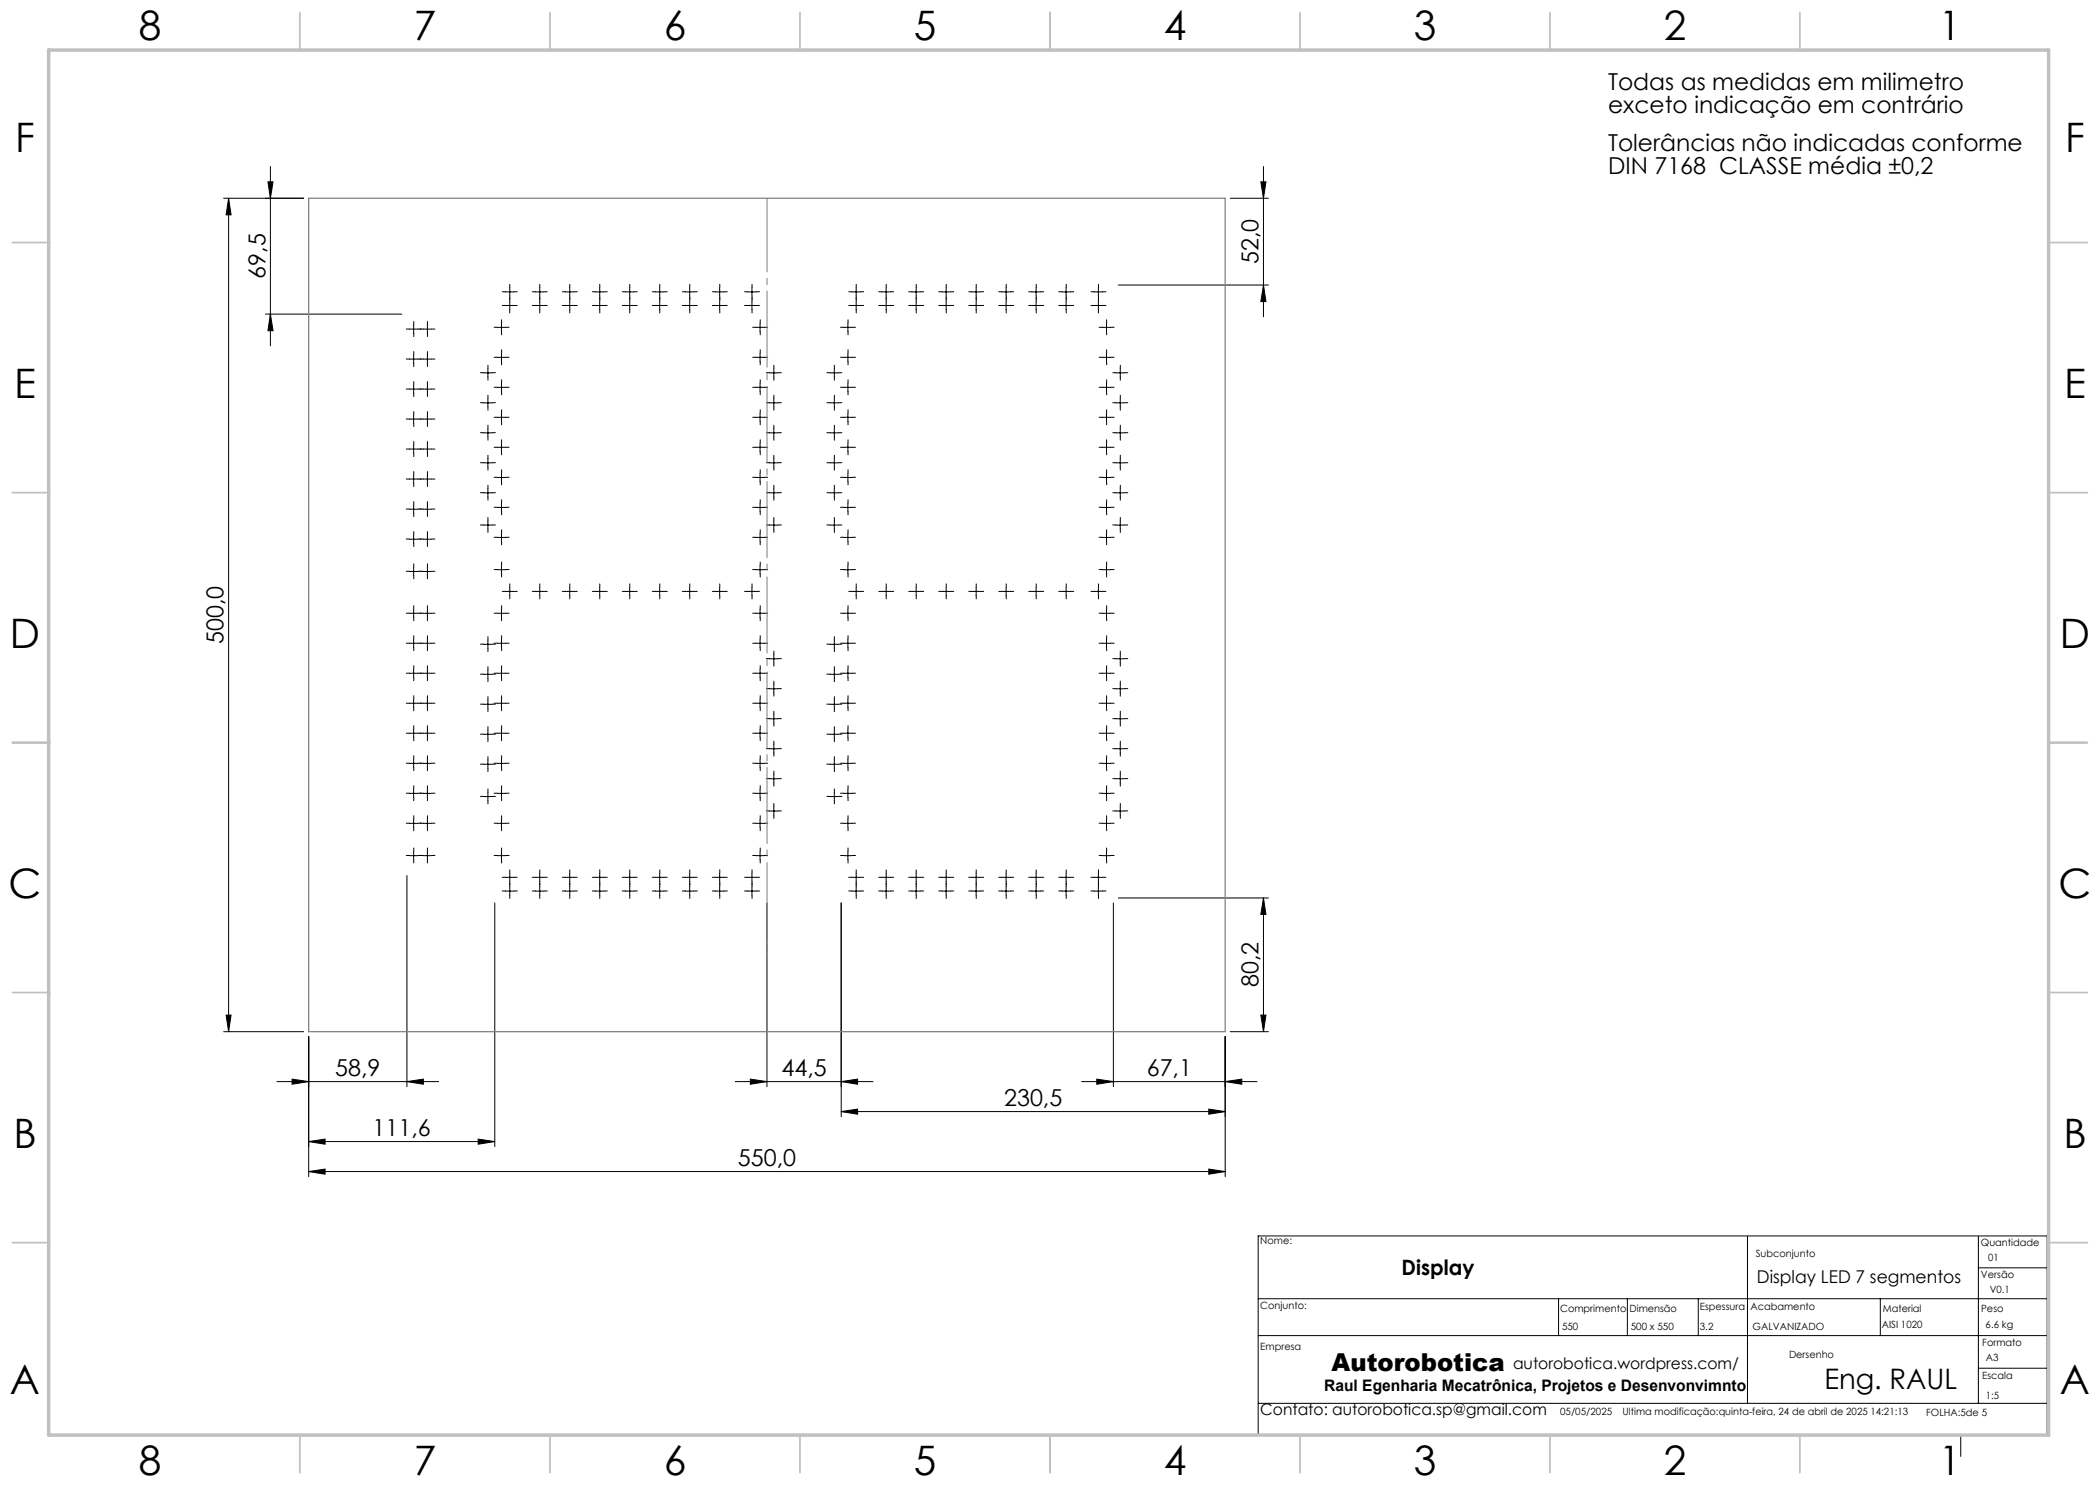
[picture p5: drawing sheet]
<svg xmlns="http://www.w3.org/2000/svg" width="420mm" height="297mm" viewBox="0 0 420 297" stroke-linecap="round" stroke-linejoin="round" font-family="sans-serif">
<g fill="none" stroke="#000" stroke-width=".2">
<path d="M44.7 39.6h16M45.7 39.6l.5 3.4h-1zM45.7 39.6v166.7M53.6 36.4h1l-.5 3.2zM54.1 33.3v35.9M246.1 39.6h7.6M252.2 36.4h1l-.5 3.2zM252.7 33.3v30.1M101.1 58.4h1.7M102 57.5v1.7M107.1 58.4h1.7M107.9 57.5v1.7"/>
<path d="M113.1 58.4h1.7M113.9 57.5v1.7M119.1 58.4h1.7M119.9 57.5v1.7M125.1 58.4h1.7M125.9 57.5v1.7M131.1 58.4h1.7M131.9 57.5v1.7M137.1 58.4h1.7M137.9 57.5v1.7M143.1 58.4h1.7M143.9 57.5v1.7"/>
<path d="M149.5 58.4h1.7M150.4 57.5v1.7M170.4 58.4h1.6M171.2 57.5v1.7M176.4 58.4h1.6M177.2 57.5v1.7M182.4 58.4h1.6M183.2 57.5v1.7M188.4 58.4h1.6M189.2 57.5v1.7M194.4 58.4h1.6M195.2 57.5v1.7"/>
<path d="M200.4 58.4h1.7M201.2 57.5v1.7M206.4 58.4h1.7M207.2 57.5v1.7M212.4 58.4h1.7M213.2 57.5v1.7M218.8 58.4h1.7M219.7 57.5v1.7M223.7 57h30M252.7 57l.5 3.3h-1zM53.1 62.8h27.3M54.1 62.8l.5 3.3h-1z"/>
<path d="M81.9 77.8h1.7M81.9 71.8h1.7M81.9 65.8h1.7M82.7 65v1.7M82.7 71v1.7M82.7 77v1.7M84.6 77.8h1.7M84.6 71.8h1.7M84.6 65.8h1.7M85.5 65v1.7M85.5 71v1.7M85.5 77v1.7"/>
<path d="M96.7 74.6h1.7M97.6 73.7v1.7M97.6 79.7v1.7M99.5 77.5h1.6M99.5 71.5h1.6M99.5 65.5h1.6M100.3 64.6v1.7M100.3 70.7v1.6M100.3 76.7v1.6M101.1 61.1h1.7M102 60.3v1.6M107.1 61.1h1.7"/>
<path d="M107.9 60.3v1.6M113.1 61.1h1.7M113.9 60.3v1.6M119.1 61.1h1.7M119.9 60.3v1.6M125.1 61.1h1.7M125.9 60.3v1.6M131.1 61.1h1.7M131.9 60.3v1.6M137.1 61.1h1.7M137.9 60.3v1.6M143.1 61.1h1.7"/>
<path d="M143.9 60.3v1.6M149.5 61.1h1.7M150.4 60.3v1.6M151.2 77.5h1.7M151.2 71.5h1.7M151.2 65.5h1.7M152 64.6v1.7M152 70.7v1.6M152 76.7v1.6M153.9 74.6h1.7M154.8 73.7v1.7M154.8 79.7v1.7"/>
<path d="M166 74.6h1.7M166.9 73.7v1.7M166.9 79.7v1.7M168.8 77.5h1.6M168.8 71.5h1.6M168.8 65.5h1.6M169.6 64.6v1.7M169.6 70.7v1.6M169.6 76.7v1.6M170.4 61.1h1.6M171.2 60.3v1.6M176.4 61.1h1.6"/>
<path d="M177.2 60.3v1.6M182.4 61.1h1.6M183.2 60.3v1.6M188.4 61.1h1.6M189.2 60.3v1.6M194.4 61.1h1.6M195.2 60.3v1.6M200.4 61.1h1.7M201.2 60.3v1.6M206.4 61.1h1.7M207.2 60.3v1.6M212.4 61.1h1.7"/>
<path d="M213.2 60.3v1.6M218.8 61.1h1.7M219.7 60.3v1.6M220.5 77.5h1.6M220.5 71.5h1.6M220.5 65.5h1.6M221.3 64.6v1.7M221.3 70.7v1.6M221.3 76.7v1.6M223.2 74.6h1.7M224 73.7v1.7M224 79.7v1.7"/>
<path d="M81.9 95.8h1.7M81.9 89.8h1.7M81.9 83.8h1.7M82.7 83v1.7M82.7 89v1.7M82.7 95v1.7M84.6 95.8h1.7M84.6 89.8h1.7M84.6 83.8h1.7M85.5 83v1.7M85.5 89v1.7M85.5 95v1.7"/>
<path d="M96.7 98.6h1.7M96.7 92.6h1.7M96.7 86.6h1.7M96.7 80.6h1.7M97.6 85.7v1.7M97.6 91.7v1.7M97.6 97.7v1.7M99.5 95.5h1.6M99.5 89.5h1.6M99.5 83.5h1.6M100.3 82.7v1.6M100.3 88.6v1.7"/>
<path d="M100.3 94.6v1.7M151.2 95.5h1.7M151.2 89.5h1.7M151.2 83.5h1.7M152 82.7v1.6M152 88.6v1.7M152 94.6v1.7M153.9 98.6h1.7M153.9 92.6h1.7M153.9 86.6h1.7M153.9 80.6h1.7M154.8 85.7v1.7"/>
<path d="M154.8 91.7v1.7M154.8 97.7v1.7M166 98.6h1.7M166 92.6h1.7M166 86.6h1.7M166 80.6h1.7M166.9 85.7v1.7M166.9 91.7v1.7M166.9 97.7v1.7M168.8 95.5h1.6M168.8 89.5h1.6M168.8 83.5h1.6"/>
<path d="M169.6 82.7v1.6M169.6 88.6v1.7M169.6 94.6v1.7M220.5 95.5h1.6M220.5 89.5h1.6M220.5 83.5h1.6M221.3 82.7v1.6M221.3 88.6v1.7M221.3 94.6v1.7M223.2 98.6h1.7M223.2 92.6h1.7M223.2 86.6h1.7"/>
<path d="M223.2 80.6h1.7M224 85.7v1.7M224 91.7v1.7M224 97.7v1.7M81.9 114.3h1.7M81.9 107.8h1.7M81.9 101.8h1.7M82.7 101v1.7M82.7 107v1.7M82.7 113.4v1.7M84.6 114.3h1.7M84.6 107.8h1.7"/>
<path d="M84.6 101.8h1.7M85.5 101v1.7M85.5 107v1.7M85.5 113.4v1.7M96.7 105h1.7M97.6 104.2v1.6M99.5 113.9h1.6M99.5 107.5h1.6M99.5 101.5h1.6M100.3 100.6v1.7M100.3 106.6v1.7M100.3 113.1v1.7"/>
<path d="M101.1 118.3h1.7M102 117.5v1.6M107.1 118.3h1.7M107.9 117.5v1.6M113.1 118.3h1.7M113.9 117.5v1.6M119.1 118.3h1.7M119.9 117.5v1.6M125.1 118.3h1.7M125.9 117.5v1.6M131.1 118.3h1.7M131.9 117.5v1.6"/>
<path d="M137.1 118.3h1.7M137.9 117.5v1.6M143.1 118.3h1.7M143.9 117.5v1.6M149.5 118.3h1.7M150.4 117.5v1.6M151.2 113.9h1.7M151.2 107.5h1.7M151.2 101.5h1.7M152 100.6v1.7M152 106.6v1.7M152 113.1v1.7"/>
<path d="M153.9 105h1.7M154.8 104.2v1.6M166 105h1.7M166.9 104.2v1.6M168.8 113.9h1.6M168.8 107.5h1.6M168.8 101.5h1.6M169.6 100.6v1.7M169.6 106.6v1.7M169.6 113.1v1.7M170.4 118.3h1.6M171.2 117.5v1.6"/>
<path d="M176.4 118.3h1.6M177.2 117.5v1.6M182.4 118.3h1.6M183.2 117.5v1.6M188.4 118.3h1.6M189.2 117.5v1.6M194.4 118.3h1.6M195.2 117.5v1.6M200.4 118.3h1.7M201.2 117.5v1.6M206.4 118.3h1.7M207.2 117.5v1.6"/>
<path d="M212.4 118.3h1.7M213.2 117.5v1.6M218.8 118.3h1.7M219.7 117.5v1.6M220.5 113.9h1.6M220.5 107.5h1.6M220.5 101.5h1.6M221.3 100.6v1.7M221.3 106.6v1.7M221.3 113.1v1.7M223.2 105h1.7M224 104.2v1.6"/>
<path d="M81.9 134.7h1.7M81.9 128.7h1.7M81.9 122.7h1.7M82.7 121.8v1.7M82.7 127.8v1.7M82.7 133.8v1.7M82.7 139.8v1.7M84.6 134.7h1.7M84.6 128.7h1.7M84.6 122.7h1.7M85.5 121.8v1.7M85.5 127.8v1.7"/>
<path d="M85.5 133.8v1.7M85.5 139.8v1.7M96.7 134.9h1.7M96.7 128.9h1.7M97.6 128v1.7M97.6 134v1.7M99.5 134.7h1.6M99.5 128.7h1.6M99.5 122.7h1.6M100.3 121.8v1.7M100.3 127.8v1.7M100.3 133.8v1.7"/>
<path d="M100.3 139.8v1.7M151.2 134.7h1.7M151.2 128.7h1.7M151.2 122.7h1.7M152 121.8v1.7M152 127.8v1.7M152 133.8v1.7M152 139.8v1.7M153.9 137.8h1.7M153.9 131.8h1.7M154.8 130.9v1.7M154.8 136.9v1.7"/>
<path d="M166 134.9h1.7M166 128.9h1.7M166.9 128v1.7M166.9 134v1.7M168.8 134.7h1.6M168.8 128.7h1.6M168.8 122.7h1.6M169.6 121.8v1.7M169.6 127.8v1.7M169.6 133.8v1.7M169.6 139.8v1.7M220.5 134.7h1.6"/>
<path d="M220.5 128.7h1.6M220.5 122.7h1.6M221.3 121.8v1.7M221.3 127.8v1.7M221.3 133.8v1.7M221.3 139.8v1.7M223.2 137.8h1.7M223.2 131.8h1.7M224 130.9v1.7M224 136.9v1.7M81.9 158.7h1.7M81.9 152.7h1.7"/>
<path d="M81.9 146.6h1.7M81.9 140.6h1.7M82.7 145.8v1.7M82.7 151.8v1.7M82.7 157.8v1.7M84.6 158.7h1.7M84.6 152.7h1.7M84.6 146.6h1.7M84.6 140.6h1.7M85.5 145.8v1.7M85.5 151.8v1.7M85.5 157.8v1.7"/>
<path d="M96.7 159.3h1.7M96.7 152.9h1.7M96.7 146.9h1.7M96.7 140.9h1.7M97.6 140v1.7M97.6 146v1.7M97.6 152v1.7M97.6 158.5v1.6M99.5 158.7h1.6M99.5 152.7h1.6M99.5 146.6h1.6M99.5 140.6h1.6"/>
<path d="M100.3 145.8v1.7M100.3 151.8v1.7M100.3 157.8v1.7M151.2 158.7h1.7M151.2 152.7h1.7M151.2 146.6h1.7M151.2 140.6h1.7M152 145.8v1.7M152 151.8v1.7M152 157.8v1.7M153.9 155.7h1.7M153.9 149.8h1.7"/>
<path d="M153.9 143.8h1.7M154.8 142.9v1.7M154.8 148.9v1.7M154.8 154.9v1.7M166 159.3h1.7M166 152.9h1.7M166 146.9h1.7M166 140.9h1.7M166.9 140v1.7M166.9 146v1.7M166.9 152v1.7M166.9 158.5v1.6"/>
<path d="M168.8 158.7h1.6M168.8 152.7h1.6M168.8 146.6h1.6M168.8 140.6h1.6M169.6 145.8v1.7M169.6 151.8v1.7M169.6 157.8v1.7M220.5 158.7h1.6M220.5 152.7h1.6M220.5 146.6h1.6M220.5 140.6h1.6M221.3 145.8v1.7"/>
<path d="M221.3 151.8v1.7M221.3 157.8v1.7M223.2 155.7h1.7M223.2 149.8h1.7M223.2 143.8h1.7M224 142.9v1.7M224 148.9v1.7M224 154.9v1.7M81.4 175.1v42.2M81.9 171.1h1.7M81.9 164.7h1.7M82.7 163.8v1.7"/>
<path d="M82.7 170.3v1.6M84.6 171.1h1.7M84.6 164.7h1.7M85.5 163.8v1.7M85.5 170.3v1.6M99.5 171.1h1.6M99.5 164.7h1.6M100.3 163.8v1.7M100.3 170.3v1.6M101.1 175.5h1.7M101.1 178.2h1.7M102 174.7v1.6"/>
<path d="M102 177.4v1.6M107.1 175.5h1.7M107.1 178.2h1.7M107.9 174.7v1.6M107.9 177.4v1.6M113.1 175.5h1.7M113.1 178.2h1.7M113.9 174.7v1.6M113.9 177.4v1.6M119.1 175.5h1.7M119.1 178.2h1.7M119.9 174.7v1.6"/>
<path d="M119.9 177.4v1.6M125.1 175.5h1.7M125.1 178.2h1.7M125.9 174.7v1.6M125.9 177.4v1.6M131.1 175.5h1.7M131.1 178.2h1.7M131.9 174.7v1.6M131.9 177.4v1.6M137.1 175.5h1.7M137.1 178.2h1.7M137.9 174.7v1.6"/>
<path d="M137.9 177.4v1.6M143.1 175.5h1.7M143.1 178.2h1.7M143.9 174.7v1.6M143.9 177.4v1.6M149.5 175.5h1.7M149.5 178.2h1.7M150.4 174.7v1.6M150.4 177.4v1.6M151.2 171.1h1.7M151.2 164.7h1.7M152 163.8v1.7"/>
<path d="M152 170.3v1.6M153.9 162.2h1.7M154.8 161.4v1.7M168.8 171.1h1.6M168.8 164.7h1.6M169.6 163.8v1.7M169.6 170.3v1.6M170.4 175.5h1.6M170.4 178.2h1.6M171.2 174.7v1.6M171.2 177.4v1.6M176.4 175.5h1.6"/>
<path d="M176.4 178.2h1.6M177.2 174.7v1.6M177.2 177.4v1.6M182.4 175.5h1.6M182.4 178.2h1.6M183.2 174.7v1.6M183.2 177.4v1.6M188.4 175.5h1.6M188.4 178.2h1.6M189.2 174.7v1.6M189.2 177.4v1.6M194.4 175.5h1.6"/>
<path d="M194.4 178.2h1.6M195.2 174.7v1.6M195.2 177.4v1.6M200.4 175.5h1.7M200.4 178.2h1.7M201.2 174.7v1.6M201.2 177.4v1.6M206.4 175.5h1.7M206.4 178.2h1.7M207.2 174.7v1.6M207.2 177.4v1.6M212.4 175.5h1.7"/>
<path d="M212.4 178.2h1.7M213.2 174.7v1.6M213.2 177.4v1.6M218.8 175.5h1.7M218.8 178.2h1.7M219.7 174.7v1.6M219.7 177.4v1.6M220.5 171.1h1.6M220.5 164.7h1.6M221.3 163.8v1.7M221.3 170.3v1.6M223.2 162.2h1.7"/>
<path d="M223.7 179.6h30M224 161.4v1.7M252.7 179.6l.5 3.3h-1zM252.7 179.6v26.7M99 180.6v48.7M153.4 180.6v36.7M168.2 180.6v42.7M222.7 180.6v36.7M44.7 206.3h16M45.2 203h1l-.5 3.3zM55.4 216.3h32.3M58.4 215.8l3.3 .5-3.3 .5z"/>
<path d="M61.7 207.3v28M81.4 216.3l3.3-.5v1zM147 216.3h27.6M150.1 215.8l3.3 .5-3.3 .5zM168.2 216.3l3.3-.5v1zM216.3 216.3h35.1M219.4 215.8l3.3 .5-3.3 .5zM245 216.3l3.4-.5v1zM245 207.3v28M246.1 206.3h7.6M252.2 203h1l-.5 3.3zM61.7 228.3l3.3-.5v1z"/>
<path d="M61.7 228.3h37.3M61.7 234.3l3.3-.5v1zM61.7 234.3h183.3M95.6 227.8l3.4 .5-3.4 .5zM168.2 222.3l3.3-.5v1zM168.2 222.3h76.8M241.8 221.8l3.2 .5-3.2 .5zM241.8 233.8l3.2 .5-3.2 .5zM251.6 259.7h157.8M311.7 259.7v7.4M325.5 259.7v7.4M339.7 259.7v7.4"/>
<path d="M349.5 247.3v33.3M376.1 259.7v7.4M395.7 253.6h13.7M395.7 247.4v33.3M251.6 267.1h157.8M395.7 273.6h13.7M251.6 280.7h157.8M251.6 287v-39.8h157.8v39.8M392.1 287v4.3"/>
</g>
<g fill="none" stroke="#c0c0c0" stroke-width=".35">
<path d="M60 2.5v7.5M110 2.5v7.5M160 2.5v7.5M210 2.5v7.5M260 2.5v7.5M310 2.5v7.5M360 2.5v7.5M2.5 48.5h7.5M410 48.5h7.5M2.5 98.5h7.5M410 98.5h7.5M2.5 148.5h7.5"/>
<path d="M410 148.5h7.5M2.5 198.5h7.5M410 198.5h7.5M2.5 248.5h7.5M410 248.5h7.5M60 287v7.5M110 287v7.5M160 287v7.5M210 287v7.5M260 287v7.5M310 287v7.5M360 287v7.5"/>
</g>
<path d="M9.7 10h400v277h-400z" fill="none" stroke="#c0c0c0" stroke-width=".7"/>
<path d="M61.7 39.6h183.3v166.7h-183.3z" fill="none" stroke="#808080" stroke-width=".25"/>
<g fill="none" stroke="#000" stroke-width=".2" stroke-dasharray="15.2 1.3 1.3 1.3">
<path d="M101.1 58.4h-.6M102 57.5v-.6M102 59.2v.7M102.8 58.4h.7M107.1 58.4h-.6M108 57.5v-.6M108 59.2v.7M108.8 58.4h.7M113.1 58.4h-.6M114 57.5v-.6M114 59.2v.7M114.8 58.4h.7"/>
<path d="M119.1 58.4h-.6M120 57.5v-.6M120 59.2v.7M120.8 58.4h.7M125.1 58.4h-.6M126 57.5v-.6M126 59.2v.7M126.8 58.4h.7M131.1 58.4h-.6M132 57.5v-.6M132 59.2v.7M132.8 58.4h.7"/>
<path d="M137.1 58.4h-.6M138 57.5v-.6M138 59.2v.7M138.8 58.4h.7M143.1 58.4h-.6M144 57.5v-.6M144 59.2v.7M144.8 58.4h.7M149.6 58.4h-.7M150.4 57.5v-.6M150.4 59.2v.7M151.2 58.4h.7"/>
<path d="M170.4 58.4h-.7M171.2 57.5v-.6M171.2 59.2v.7M172.1 58.4h.6M176.4 58.4h-.7M177.2 57.5v-.6M177.2 59.2v.7M178.1 58.4h.6M182.4 58.4h-.7M183.2 57.5v-.6M183.2 59.2v.7M184.1 58.4h.6"/>
<path d="M188.4 58.4h-.7M189.2 57.5v-.6M189.2 59.2v.7M190.1 58.4h.6M194.4 58.4h-.7M195.2 57.5v-.6M195.2 59.2v.7M196.1 58.4h.6M200.4 58.4h-.7M201.2 57.5v-.6M201.2 59.2v.7M202.1 58.4h.6"/>
<path d="M206.4 58.4h-.7M207.2 57.5v-.6M207.2 59.2v.7M208.1 58.4h.6M212.4 58.4h-.7M213.2 57.5v-.6M213.2 59.2v.7M214.1 58.4h.6M218.9 58.4h-.7M219.7 57.5v-.6M219.7 59.2v.7M220.5 58.4h.7"/>
<path d="M81.9 77.8h-.6M81.9 71.8h-.6M81.9 65.8h-.6M82.8 77v-.7M82.8 78.6v.7M82.8 71v-.7M82.8 72.6v.7M82.8 65v-.7M82.8 66.6v.7M83.6 77.8h.7M83.6 71.8h.7M83.6 65.8h.7"/>
<path d="M84.7 77.8h-.7M84.7 71.8h-.7M84.7 65.8h-.7M85.5 77v-.7M85.5 78.6v.7M85.5 71v-.7M85.5 72.6v.7M85.5 65v-.7M85.5 66.6v.7M86.3 77.8h.7M86.3 71.8h.7M86.3 65.8h.7"/>
<path d="M96.8 74.5h-.7M97.6 79.7v-.7M97.6 73.7v-.7M97.6 75.4v.6M98.4 74.5h.7M99.5 77.5h-.7M99.5 71.5h-.7M99.5 65.5h-.7M100.3 76.6v-.6M100.3 78.3v.7M100.3 70.6v-.6M100.3 72.3v.7"/>
<path d="M100.3 64.6v-.6M100.3 66.3v.7M101.1 61.1h-.6M101.2 77.5h.6M101.2 71.5h.6M101.2 65.5h.6M102 60.3v-.7M102 61.9v.7M102.8 61.1h.7M107.1 61.1h-.6M108 60.3v-.7M108 61.9v.7"/>
<path d="M108.8 61.1h.7M113.1 61.1h-.6M114 60.3v-.7M114 61.9v.7M114.8 61.1h.7M119.1 61.1h-.6M120 60.3v-.7M120 61.9v.7M120.8 61.1h.7M125.1 61.1h-.6M126 60.3v-.7M126 61.9v.7"/>
<path d="M126.8 61.1h.7M131.1 61.1h-.6M132 60.3v-.7M132 61.9v.7M132.8 61.1h.7M137.1 61.1h-.6M138 60.3v-.7M138 61.9v.7M138.8 61.1h.7M143.1 61.1h-.6M144 60.3v-.7M144 61.9v.7"/>
<path d="M144.8 61.1h.7M149.6 61.1h-.7M150.4 60.3v-.7M150.4 61.9v.7M151.2 77.5h-.7M151.2 71.5h-.7M151.2 65.5h-.7M151.2 61.1h.7M152 76.6v-.6M152 78.3v.7M152 70.6v-.6M152 72.3v.7"/>
<path d="M152 64.6v-.6M152 66.3v.7M152.9 77.5h.6M152.9 71.5h.6M152.9 65.5h.6M153.9 74.5h-.6M154.8 79.7v-.7M154.8 73.7v-.7M154.8 75.4v.6M155.6 74.5h.7M166 74.5h-.6M166.9 79.7v-.7"/>
<path d="M166.9 73.7v-.7M166.9 75.4v.6M167.7 74.5h.7M168.8 77.5h-.7M168.8 71.5h-.7M168.8 65.5h-.7M169.6 76.6v-.6M169.6 78.3v.7M169.6 70.6v-.6M169.6 72.3v.7M169.6 64.6v-.6M169.6 66.3v.7"/>
<path d="M170.4 61.1h-.7M170.4 77.5h.7M170.4 71.5h.7M170.4 65.5h.7M171.2 60.3v-.7M171.2 61.9v.7M172.1 61.1h.6M176.4 61.1h-.7M177.2 60.3v-.7M177.2 61.9v.7M178.1 61.1h.6M182.4 61.1h-.7"/>
<path d="M183.2 60.3v-.7M183.2 61.9v.7M184.1 61.1h.6M188.4 61.1h-.7M189.2 60.3v-.7M189.2 61.9v.7M190.1 61.1h.6M194.4 61.1h-.7M195.2 60.3v-.7M195.2 61.9v.7M196.1 61.1h.6M200.4 61.1h-.7"/>
<path d="M201.2 60.3v-.7M201.2 61.9v.7M202.1 61.1h.6M206.4 61.1h-.7M207.2 60.3v-.7M207.2 61.9v.7M208.1 61.1h.6M212.4 61.1h-.7M213.2 60.3v-.7M213.2 61.9v.7M214.1 61.1h.6M218.9 61.1h-.7"/>
<path d="M219.7 60.3v-.7M219.7 61.9v.7M220.5 77.5h-.7M220.5 71.5h-.7M220.5 65.5h-.7M220.5 61.1h.7M221.3 76.6v-.6M221.3 78.3v.7M221.3 70.6v-.6M221.3 72.3v.7M221.3 64.6v-.6M221.3 66.3v.7"/>
<path d="M222.2 77.5h.6M222.2 71.5h.6M222.2 65.5h.6M223.2 74.5h-.6M224.1 79.7v-.7M224.1 73.7v-.7M224.1 75.4v.6M224.9 74.5h.7M81.9 95.8h-.6M81.9 89.8h-.6M81.9 83.8h-.6M82.8 95v-.7"/>
<path d="M82.8 96.6v.7M82.8 89v-.7M82.8 90.6v.7M82.8 83v-.7M82.8 84.6v.7M83.6 95.8h.7M83.6 89.8h.7M83.6 83.8h.7M84.7 95.8h-.7M84.7 89.8h-.7M84.7 83.8h-.7M85.5 95v-.7"/>
<path d="M85.5 96.6v.7M85.5 89v-.7M85.5 90.6v.7M85.5 83v-.7M85.5 84.6v.7M86.3 95.8h.7M86.3 89.8h.7M86.3 83.8h.7M96.8 98.5h-.7M96.8 92.5h-.7M96.8 86.5h-.7M96.8 80.5h-.7"/>
<path d="M97.6 97.7v-.7M97.6 99.4v.6M97.6 91.7v-.7M97.6 93.4v.6M97.6 85.7v-.7M97.6 87.4v.6M97.6 81.4v.6M98.4 98.5h.7M98.4 92.5h.7M98.4 86.5h.7M98.4 80.5h.7M99.5 95.5h-.7"/>
<path d="M99.5 89.5h-.7M99.5 83.5h-.7M100.3 94.6v-.6M100.3 96.3v.7M100.3 88.6v-.6M100.3 90.3v.7M100.3 82.6v-.6M100.3 84.3v.7M101.2 95.5h.6M101.2 89.5h.6M101.2 83.5h.6M151.2 95.5h-.7"/>
<path d="M151.2 89.5h-.7M151.2 83.5h-.7M152 94.6v-.6M152 96.3v.7M152 88.6v-.6M152 90.3v.7M152 82.6v-.6M152 84.3v.7M152.9 95.5h.6M152.9 89.5h.6M152.9 83.5h.6M153.9 98.5h-.6"/>
<path d="M153.9 92.5h-.6M153.9 86.5h-.6M153.9 80.5h-.6M154.8 97.7v-.7M154.8 99.4v.6M154.8 91.7v-.7M154.8 93.4v.6M154.8 85.7v-.7M154.8 87.4v.6M154.8 81.4v.6M155.6 98.5h.7M155.6 92.5h.7"/>
<path d="M155.6 86.5h.7M155.6 80.5h.7M166 98.5h-.6M166 92.5h-.6M166 86.5h-.6M166 80.5h-.6M166.9 97.7v-.7M166.9 99.4v.6M166.9 91.7v-.7M166.9 93.4v.6M166.9 85.7v-.7M166.9 87.4v.6"/>
<path d="M166.9 81.4v.6M167.7 98.5h.7M167.7 92.5h.7M167.7 86.5h.7M167.7 80.5h.7M168.8 95.5h-.7M168.8 89.5h-.7M168.8 83.5h-.7M169.6 94.6v-.6M169.6 96.3v.7M169.6 88.6v-.6M169.6 90.3v.7"/>
<path d="M169.6 82.6v-.6M169.6 84.3v.7M170.4 95.5h.7M170.4 89.5h.7M170.4 83.5h.7M220.5 95.5h-.7M220.5 89.5h-.7M220.5 83.5h-.7M221.3 94.6v-.6M221.3 96.3v.7M221.3 88.6v-.6M221.3 90.3v.7"/>
<path d="M221.3 82.6v-.6M221.3 84.3v.7M222.2 95.5h.6M222.2 89.5h.6M222.2 83.5h.6M223.2 98.5h-.6M223.2 92.5h-.6M223.2 86.5h-.6M223.2 80.5h-.6M224.1 97.7v-.7M224.1 99.4v.6M224.1 91.7v-.7"/>
<path d="M224.1 93.4v.6M224.1 85.7v-.7M224.1 87.4v.6M224.1 81.4v.6M224.9 98.5h.7M224.9 92.5h.7M224.9 86.5h.7M224.9 80.5h.7M81.9 114.3h-.6M81.9 107.8h-.6M81.9 101.8h-.6M82.8 113.4v-.6"/>
<path d="M82.8 115.1v.7M82.8 107v-.7M82.8 108.6v.7M82.8 101v-.7M82.8 102.6v.7M83.6 114.3h.7M83.6 107.8h.7M83.6 101.8h.7M84.7 114.3h-.7M84.7 107.8h-.7M84.7 101.8h-.7M85.5 113.4v-.6"/>
<path d="M85.5 115.1v.7M85.5 107v-.7M85.5 108.6v.7M85.5 101v-.7M85.5 102.6v.7M86.3 114.3h.7M86.3 107.8h.7M86.3 101.8h.7M96.8 105h-.7M97.6 104.2v-.7M97.6 105.8v.7M98.4 105h.7"/>
<path d="M99.5 113.9h-.7M99.5 107.5h-.7M99.5 101.5h-.7M100.3 113.1v-.7M100.3 114.7v.7M100.3 106.6v-.6M100.3 108.3v.7M100.3 100.6v-.6M100.3 102.3v.7M101.1 118.3h-.6M101.2 113.9h.6M101.2 107.5h.6"/>
<path d="M101.2 101.5h.6M102 117.4v-.6M102 119.1v.7M102.8 118.3h.7M107.1 118.3h-.6M108 117.4v-.6M108 119.1v.7M108.8 118.3h.7M113.1 118.3h-.6M114 117.4v-.6M114 119.1v.7M114.8 118.3h.7"/>
<path d="M119.1 118.3h-.6M120 117.4v-.6M120 119.1v.7M120.8 118.3h.7M125.1 118.3h-.6M126 117.4v-.6M126 119.1v.7M126.8 118.3h.7M131.1 118.3h-.6M132 117.4v-.6M132 119.1v.7M132.8 118.3h.7"/>
<path d="M137.1 118.3h-.6M138 117.4v-.6M138 119.1v.7M138.8 118.3h.7M143.1 118.3h-.6M144 117.4v-.6M144 119.1v.7M144.8 118.3h.7M149.6 118.3h-.7M150.4 117.4v-.6M150.4 119.1v.7M151.2 113.9h-.7"/>
<path d="M151.2 107.5h-.7M151.2 101.5h-.7M151.2 118.3h.7M152 113.1v-.7M152 114.7v.7M152 106.6v-.6M152 108.3v.7M152 100.6v-.6M152 102.3v.7M152.9 113.9h.6M152.9 107.5h.6M152.9 101.5h.6"/>
<path d="M153.9 105h-.6M154.8 104.2v-.7M154.8 105.8v.7M155.6 105h.7M166 105h-.6M166.9 104.2v-.7M166.9 105.8v.7M167.7 105h.7M168.8 113.9h-.7M168.8 107.5h-.7M168.8 101.5h-.7M169.6 113.1v-.7"/>
<path d="M169.6 114.7v.7M169.6 106.6v-.6M169.6 108.3v.7M169.6 100.6v-.6M169.6 102.3v.7M170.4 118.3h-.7M170.4 113.9h.7M170.4 107.5h.7M170.4 101.5h.7M171.2 117.4v-.6M171.2 119.1v.7M172.1 118.3h.6"/>
<path d="M176.4 118.3h-.7M177.2 117.4v-.6M177.2 119.1v.7M178.1 118.3h.6M182.4 118.3h-.7M183.2 117.4v-.6M183.2 119.1v.7M184.1 118.3h.6M188.4 118.3h-.7M189.2 117.4v-.6M189.2 119.1v.7M190.1 118.3h.6"/>
<path d="M194.4 118.3h-.7M195.2 117.4v-.6M195.2 119.1v.7M196.1 118.3h.6M200.4 118.3h-.7M201.2 117.4v-.6M201.2 119.1v.7M202.1 118.3h.6M206.4 118.3h-.7M207.2 117.4v-.6M207.2 119.1v.7M208.1 118.3h.6"/>
<path d="M212.4 118.3h-.7M213.2 117.4v-.6M213.2 119.1v.7M214.1 118.3h.6M218.9 118.3h-.7M219.7 117.4v-.6M219.7 119.1v.7M220.5 113.9h-.7M220.5 107.5h-.7M220.5 101.5h-.7M220.5 118.3h.7M221.3 113.1v-.7"/>
<path d="M221.3 114.7v.7M221.3 106.6v-.6M221.3 108.3v.7M221.3 100.6v-.6M221.3 102.3v.7M222.2 113.9h.6M222.2 107.5h.6M222.2 101.5h.6M223.2 105h-.6M224.1 104.2v-.7M224.1 105.8v.7M224.9 105h.7"/>
<path d="M81.9 134.6h-.6M81.9 128.6h-.6M81.9 122.6h-.6M82.8 139.8v-.7M82.8 133.8v-.7M82.8 135.5v.6M82.8 127.8v-.7M82.8 129.5v.6M82.8 121.8v-.7M82.8 123.5v.6M83.6 134.6h.7M83.6 128.6h.7"/>
<path d="M83.6 122.6h.7M84.7 134.6h-.7M84.7 128.6h-.7M84.7 122.6h-.7M85.5 139.8v-.7M85.5 133.8v-.7M85.5 135.5v.6M85.5 127.8v-.7M85.5 129.5v.6M85.5 121.8v-.7M85.5 123.5v.6M86.3 134.6h.7"/>
<path d="M86.3 128.6h.7M86.3 122.6h.7M96.8 134.8h-.7M96.8 128.8h-.7M97.6 140v-.7M97.6 134v-.7M97.6 135.7v.6M97.6 128v-.7M97.6 129.7v.6M98.4 134.8h.7M98.4 128.8h.7M99.5 134.6h-.7"/>
<path d="M99.5 128.6h-.7M99.5 122.6h-.7M100.3 139.8v-.7M100.3 133.8v-.7M100.3 135.5v.6M100.3 127.8v-.7M100.3 129.5v.6M100.3 121.8v-.7M100.3 123.5v.6M101.2 134.6h.6M101.2 128.6h.6M101.2 122.6h.6"/>
<path d="M151.2 134.6h-.7M151.2 128.6h-.7M151.2 122.6h-.7M152 139.8v-.7M152 133.8v-.7M152 135.5v.6M152 127.8v-.7M152 129.5v.6M152 121.8v-.7M152 123.5v.6M152.9 134.6h.6M152.9 128.6h.6"/>
<path d="M152.9 122.6h.6M153.9 137.7h-.6M153.9 131.7h-.6M154.8 136.9v-.7M154.8 138.6v.6M154.8 130.9v-.7M154.8 132.6v.6M155.6 137.7h.7M155.6 131.7h.7M166 134.8h-.6M166 128.8h-.6M166.9 140v-.7"/>
<path d="M166.9 134v-.7M166.9 135.7v.6M166.9 128v-.7M166.9 129.7v.6M167.7 134.8h.7M167.7 128.8h.7M168.8 134.6h-.7M168.8 128.6h-.7M168.8 122.6h-.7M169.6 139.8v-.7M169.6 133.8v-.7M169.6 135.5v.6"/>
<path d="M169.6 127.8v-.7M169.6 129.5v.6M169.6 121.8v-.7M169.6 123.5v.6M170.4 134.6h.7M170.4 128.6h.7M170.4 122.6h.7M220.5 134.6h-.7M220.5 128.6h-.7M220.5 122.6h-.7M221.3 139.8v-.7M221.3 133.8v-.7"/>
<path d="M221.3 135.5v.6M221.3 127.8v-.7M221.3 129.5v.6M221.3 121.8v-.7M221.3 123.5v.6M222.2 134.6h.6M222.2 128.6h.6M222.2 122.6h.6M223.2 137.7h-.6M223.2 131.7h-.6M224.1 136.9v-.7M224.1 138.6v.6"/>
<path d="M224.1 130.9v-.7M224.1 132.6v.6M224.9 137.7h.7M224.9 131.7h.7M81.9 158.6h-.6M81.9 152.6h-.6M81.9 146.6h-.6M81.9 140.6h-.6M82.8 157.8v-.7M82.8 159.5v.6M82.8 151.8v-.7M82.8 153.5v.6"/>
<path d="M82.8 145.8v-.7M82.8 147.5v.6M82.8 141.5v.6M83.6 158.6h.7M83.6 152.6h.7M83.6 146.6h.7M83.6 140.6h.7M84.7 158.6h-.7M84.7 152.6h-.7M84.7 146.6h-.7M84.7 140.6h-.7M85.5 157.8v-.7"/>
<path d="M85.5 159.5v.6M85.5 151.8v-.7M85.5 153.5v.6M85.5 145.8v-.7M85.5 147.5v.6M85.5 141.5v.6M86.3 158.6h.7M86.3 152.6h.7M86.3 146.6h.7M86.3 140.6h.7M96.8 159.3h-.7M96.8 152.8h-.7"/>
<path d="M96.8 146.8h-.7M96.8 140.8h-.7M97.6 158.5v-.7M97.6 152v-.7M97.6 153.7v.6M97.6 146v-.7M97.6 147.7v.6M97.6 141.7v.6M98.4 159.3h.7M98.4 152.8h.7M98.4 146.8h.7M98.4 140.8h.7"/>
<path d="M99.5 158.6h-.7M99.5 152.6h-.7M99.5 146.6h-.7M99.5 140.6h-.7M100.3 157.8v-.7M100.3 159.5v.6M100.3 151.8v-.7M100.3 153.5v.6M100.3 145.8v-.7M100.3 147.5v.6M100.3 141.5v.6M101.2 158.6h.6"/>
<path d="M101.2 152.6h.6M101.2 146.6h.6M101.2 140.6h.6M151.2 158.6h-.7M151.2 152.6h-.7M151.2 146.6h-.7M151.2 140.6h-.7M152 157.8v-.7M152 159.5v.6M152 151.8v-.7M152 153.5v.6M152 145.8v-.7"/>
<path d="M152 147.5v.6M152 141.5v.6M152.9 158.6h.6M152.9 152.6h.6M152.9 146.6h.6M152.9 140.6h.6M153.9 155.7h-.6M153.9 149.7h-.6M153.9 143.7h-.6M154.8 154.9v-.7M154.8 156.6v.6M154.8 148.9v-.7"/>
<path d="M154.8 150.6v.6M154.8 142.9v-.7M154.8 144.6v.6M155.6 155.7h.7M155.6 149.7h.7M155.6 143.7h.7M166 159.3h-.6M166 152.8h-.6M166 146.8h-.6M166 140.8h-.6M166.9 158.5v-.7M166.9 152v-.7"/>
<path d="M166.9 153.7v.6M166.9 146v-.7M166.9 147.7v.6M166.9 141.7v.6M167.7 159.3h.7M167.7 152.8h.7M167.7 146.8h.7M167.7 140.8h.7M168.8 158.6h-.7M168.8 152.6h-.7M168.8 146.6h-.7M168.8 140.6h-.7"/>
<path d="M169.6 157.8v-.7M169.6 159.5v.6M169.6 151.8v-.7M169.6 153.5v.6M169.6 145.8v-.7M169.6 147.5v.6M169.6 141.5v.6M170.4 158.6h.7M170.4 152.6h.7M170.4 146.6h.7M170.4 140.6h.7M220.5 158.6h-.7"/>
<path d="M220.5 152.6h-.7M220.5 146.6h-.7M220.5 140.6h-.7M221.3 157.8v-.7M221.3 159.5v.6M221.3 151.8v-.7M221.3 153.5v.6M221.3 145.8v-.7M221.3 147.5v.6M221.3 141.5v.6M222.2 158.6h.6M222.2 152.6h.6"/>
<path d="M222.2 146.6h.6M222.2 140.6h.6M223.2 155.7h-.6M223.2 149.7h-.6M223.2 143.7h-.6M224.1 154.9v-.7M224.1 156.6v.6M224.1 148.9v-.7M224.1 150.6v.6M224.1 142.9v-.7M224.1 144.6v.6M224.9 155.7h.7"/>
<path d="M224.9 149.7h.7M224.9 143.7h.7M81.9 171.1h-.6M81.9 164.6h-.6M82.8 170.3v-.7M82.8 171.9v.7M82.8 163.8v-.7M82.8 165.5v.6M83.6 171.1h.7M83.6 164.6h.7M84.7 171.1h-.7M84.7 164.6h-.7"/>
<path d="M85.5 170.3v-.7M85.5 171.9v.7M85.5 163.8v-.7M85.5 165.5v.6M86.3 171.1h.7M86.3 164.6h.7M97.6 160.1v.7M99.5 171.1h-.7M99.5 164.6h-.7M100.3 170.3v-.7M100.3 171.9v.7M100.3 163.8v-.7"/>
<path d="M100.3 165.5v.6M101.1 175.5h-.6M101.1 178.2h-.6M101.2 171.1h.6M101.2 164.6h.6M102 174.6v-.6M102 176.3v.7M102 177.4v-.7M102 179v.7M102.8 175.5h.7M102.8 178.2h.7M107.1 175.5h-.6"/>
<path d="M107.1 178.2h-.6M108 174.6v-.6M108 176.3v.7M108 177.4v-.7M108 179v.7M108.8 175.5h.7M108.8 178.2h.7M113.1 175.5h-.6M113.1 178.2h-.6M114 174.6v-.6M114 176.3v.7M114 177.4v-.7"/>
<path d="M114 179v.7M114.8 175.5h.7M114.8 178.2h.7M119.1 175.5h-.6M119.1 178.2h-.6M120 174.6v-.6M120 176.3v.7M120 177.4v-.7M120 179v.7M120.8 175.5h.7M120.8 178.2h.7M125.1 175.5h-.6"/>
<path d="M125.1 178.2h-.6M126 174.6v-.6M126 176.3v.7M126 177.4v-.7M126 179v.7M126.8 175.5h.7M126.8 178.2h.7M131.1 175.5h-.6M131.1 178.2h-.6M132 174.6v-.6M132 176.3v.7M132 177.4v-.7"/>
<path d="M132 179v.7M132.8 175.5h.7M132.8 178.2h.7M137.1 175.5h-.6M137.1 178.2h-.6M138 174.6v-.6M138 176.3v.7M138 177.4v-.7M138 179v.7M138.8 175.5h.7M138.8 178.2h.7M143.1 175.5h-.6"/>
<path d="M143.1 178.2h-.6M144 174.6v-.6M144 176.3v.7M144 177.4v-.7M144 179v.7M144.8 175.5h.7M144.8 178.2h.7M149.6 175.5h-.7M149.6 178.2h-.7M150.4 174.6v-.6M150.4 176.3v.7M150.4 177.4v-.7"/>
<path d="M150.4 179v.7M151.2 171.1h-.7M151.2 164.6h-.7M151.2 175.5h.7M151.2 178.2h.7M152 170.3v-.7M152 171.9v.7M152 163.8v-.7M152 165.5v.6M152.9 171.1h.6M152.9 164.6h.6M153.9 162.2h-.6"/>
<path d="M154.8 161.3v-.6M154.8 163v.7M155.6 162.2h.7M166.9 160.1v.7M168.8 171.1h-.7M168.8 164.6h-.7M169.6 170.3v-.7M169.6 171.9v.7M169.6 163.8v-.7M169.6 165.5v.6M170.4 175.5h-.7M170.4 178.2h-.7"/>
<path d="M170.4 171.1h.7M170.4 164.6h.7M171.2 174.6v-.6M171.2 176.3v.7M171.2 177.4v-.7M171.2 179v.7M172.1 175.5h.6M172.1 178.2h.6M176.4 175.5h-.7M176.4 178.2h-.7M177.2 174.6v-.6M177.2 176.3v.7"/>
<path d="M177.2 177.4v-.7M177.2 179v.7M178.1 175.5h.6M178.1 178.2h.6M182.4 175.5h-.7M182.4 178.2h-.7M183.2 174.6v-.6M183.2 176.3v.7M183.2 177.4v-.7M183.2 179v.7M184.1 175.5h.6M184.1 178.2h.6"/>
<path d="M188.4 175.5h-.7M188.4 178.2h-.7M189.2 174.6v-.6M189.2 176.3v.7M189.2 177.4v-.7M189.2 179v.7M190.1 175.5h.6M190.1 178.2h.6M194.4 175.5h-.7M194.4 178.2h-.7M195.2 174.6v-.6M195.2 176.3v.7"/>
<path d="M195.2 177.4v-.7M195.2 179v.7M196.1 175.5h.6M196.1 178.2h.6M200.4 175.5h-.7M200.4 178.2h-.7M201.2 174.6v-.6M201.2 176.3v.7M201.2 177.4v-.7M201.2 179v.7M202.1 175.5h.6M202.1 178.2h.6"/>
<path d="M206.4 175.5h-.7M206.4 178.2h-.7M207.2 174.6v-.6M207.2 176.3v.7M207.2 177.4v-.7M207.2 179v.7M208.1 175.5h.6M208.1 178.2h.6M212.4 175.5h-.7M212.4 178.2h-.7M213.2 174.6v-.6M213.2 176.3v.7"/>
<path d="M213.2 177.4v-.7M213.2 179v.7M214.1 175.5h.6M214.1 178.2h.6M218.9 175.5h-.7M218.9 178.2h-.7M219.7 174.6v-.6M219.7 176.3v.7M219.7 177.4v-.7M219.7 179v.7M220.5 171.1h-.7M220.5 164.6h-.7"/>
<path d="M220.5 175.5h.7M220.5 178.2h.7M221.3 170.3v-.7M221.3 171.9v.7M221.3 163.8v-.7M221.3 165.5v.6M222.2 171.1h.6M222.2 164.6h.6M223.2 162.2h-.6M224.1 161.3v-.6M224.1 163v.7M224.9 162.2h.7"/>
</g>
<path d="M153.4 39.6v166.7" fill="none" stroke="#808080" stroke-width=".2" stroke-dasharray="15.2 1.3 1.3 1.3" stroke-dashoffset=".5"/>
<g fill="#000">
<path d="M252.7 57l.5 3.3h-1zM252.2 36.4h1l-.5 3.2zM54.1 62.8l.5 3.3h-1zM53.6 36.4h1l-.5 3.2z"/>
<path d="M252.7 179.6l.5 3.3h-1zM252.2 203h1l-.5 3.3zM45.7 39.6l.5 3.4h-1zM45.2 203h1l-.5 3.3z"/>
<path d="M150.1 215.8l3.3 .5-3.3 .5zM168.2 216.3l3.3-.5v1z"/>
<path d="M219.4 215.8l3.3 .5-3.3 .5zM245 216.3l3.4-.5v1zM61.7 234.3l3.3-.5v1zM241.8 233.8l3.2 .5-3.2 .5z"/>
<path d="M95.6 227.8l3.4 .5-3.4 .5zM61.7 228.3l3.3-.5v1zM81.4 216.3l3.3-.5v1zM58.4 215.8l3.3 .5-3.3 .5zM241.8 221.8l3.2 .5-3.2 .5zM168.2 222.3l3.3-.5v1z"/>
</g>
<g font-size="8.1">
<text x="27.8" y="8">8</text>
<text x="82.8" y="8">7</text>
<text x="132.8" y="8">6</text>
<text x="182.8" y="8">5</text>
<text x="232.8" y="8">4</text>
<text x="282.8" y="8">3</text>
<text x="332.8" y="8">2</text>
<text x="387.8" y="8">1</text>
<text x="3" y="30.4">F</text>
<text x="413" y="30.4">F</text>
<text x="2.8" y="79.6">E</text>
<text x="412.8" y="79.6">E</text>
<text x="2" y="129.6">D</text>
<text x="412" y="129.6">D</text>
<text x="1.7" y="179.6">C</text>
<text x="411.7" y="179.6">C</text>
<text x="2.7" y="229.6">B</text>
<text x="412.7" y="229.6">B</text>
<text x="2" y="278.9">A</text>
<text x="412" y="278.9">A</text>
<text x="27.8" y="295">8</text>
<text x="82.8" y="295">7</text>
<text x="132.8" y="295">6</text>
<text x="182.8" y="295">5</text>
<text x="232.8" y="295">4</text>
<text x="282.8" y="295">3</text>
<text x="332.8" y="295">2</text>
<text x="387.8" y="295">1</text>
</g>
<text font-size="5.6" x="364.9" y="277.8">Eng. RAUL</text>
<text font-size="4.9" x="266.3" y="274.2">Autorobotica</text>
<g font-size="4.7">
<text x="321.6" y="18">Todas as medidas em milimetro</text>
<text x="321.6" y="22.5">exceto indicação em contrário</text>
<text x="321.6" y="30.2">Tolerâncias não indicadas conforme</text>
<text x="321.6" y="34.7">DIN 7168 CLASSE média ±0,2</text>
<text x="251.7" y="52.8" transform="rotate(-90 251.7 52.8)">52,0</text>
<text x="53.1" y="55.8" transform="rotate(-90 53.1 55.8)">69,5</text>
<text x="44.7" y="128.8" transform="rotate(-90 44.7 128.8)">500,0</text>
<text x="251.7" y="197.5" transform="rotate(-90 251.7 197.5)">80,2</text>
<text x="67" y="215.3">58,9</text>
<text x="156.3" y="215.3">44,5</text>
<text x="229.4" y="215.3">67,1</text>
<text x="200.8" y="221.3">230,5</text>
<text x="74.5" y="227.3">111,6</text>
<text x="147.6" y="233.3">550,0</text>
</g>
<text font-size="4.2" x="280.3" y="254.9">Display</text>
<text font-size="3.5" x="351.4" y="256.7">Display LED 7 segmentos</text>
<g font-size="3.2">
<text x="302.6" y="273.8">autorobotica.wordpress.com/</text>
<text x="264.9" y="278.3">Raul Egenharia Mecatrônica, Projetos e Desenvonvimnto</text>
<text x="252.1" y="283.1">Contato: autorobotica.sp@gmail.com</text>
</g>
<g font-size="2">
<text x="252.1" y="248.8">Nome:</text>
<text x="351.1" y="251.3">Subconjunto</text>
<text x="396.2" y="249.2">Quantidade</text>
<text x="396.2" y="255.7">Versão</text>
<text x="397.6" y="252.1">01</text>
<text x="252.1" y="261.8">Conjunto:</text>
<text x="312" y="262.3">Comprimento</text>
<text x="325.9" y="262.3">Dimensão</text>
<text x="340" y="261.9">Espessura</text>
<text x="350.1" y="261.9">Acabamento</text>
<text x="376.6" y="262.4">Material</text>
<text x="396.2" y="262.4">Peso</text>
<text x="398" y="258.7">V0.1</text>
<text x="312.4" y="266">550</text>
<text x="326.2" y="266">500 x 550</text>
<text x="340" y="266">3.2</text>
<text x="350.5" y="266">GALVANIZADO</text>
<text x="376.4" y="265.5">AISI 1020</text>
<text x="396.5" y="269.3">Formato</text>
<text x="397.1" y="265.5">6.6 kg</text>
<text x="252.1" y="270">Empresa</text>
<text x="357.8" y="271.5">Dersenho</text>
<text x="396.5" y="275.8">Escala</text>
<text x="397.2" y="272.2">A3</text>
<text x="397.2" y="279.7">1:5</text>
<text x="312" y="283.1">05/05/2025</text>
<text x="324.5" y="283.1">Ultima modificação:quinta-feira, 24 de abril de 2025 14:21:13</text>
<text x="385.2" y="283.2">FOLHA:5de 5</text>
</g>
</svg>
